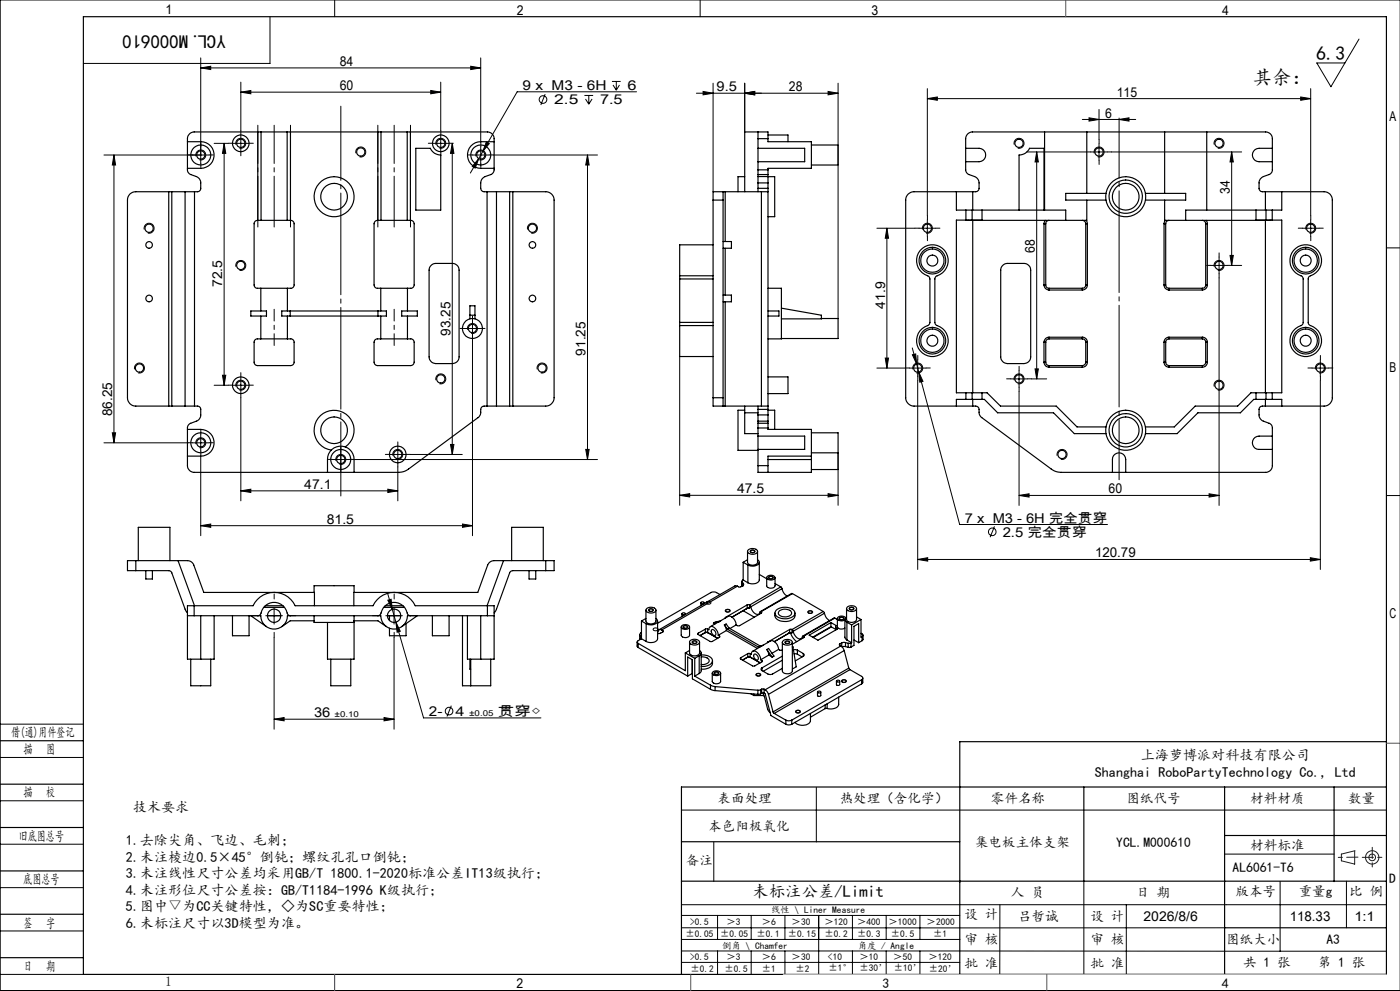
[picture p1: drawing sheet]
<svg xmlns="http://www.w3.org/2000/svg" width="420mm" height="297mm" viewBox="0 0 420 297" stroke-linecap="round" stroke-linejoin="round" font-family="sans-serif">
<g fill="none" stroke="#000" stroke-width=".3">
<path d="M100.4 0v5M210 0v5M420 0h-419.9v297h419.9M60.2 17.4v31.6M81 5v14h-56M141.2 19.9l3 .5-3 .4zM144.2 17.4v25.3M407.7 11.7l-8.4 14.3-4.3-7.1h8.5M60.2 20.4l3-.5v.9zM60.2 20.4h84M72.2 27.6l3-.5v1zM72.2 24.6v14.6"/>
<path d="M72.2 27.6h60M129.2 27.1l3 .5-3 .5zM132.2 24.6v14.6M163.5 28.2l-1.3 3.3M175.3 28.6h2.6M175.6 29.7l1 1.5M176.6 28.6v2.6M177.6 29.7l-1 1.5M183.6 24.4h2.6M183.9 25.5l1 1.5M184.9 24.4v2.6M185.8 25.5l-.9 1.5"/>
<path d="M191 27.5h-35.8l-10.3 17.9M208.9 27.9h42.5M210.9 27.4l3 .5-3 .5zM213.9 24.9v32.6M223.4 27.9l3-.5v1zM223.4 24.9v14.6M248.4 27.4l3 .5-3 .5zM251.4 24.9v70.6M278.2 29.6l3-.5v1zM278.2 26.6v38.1M278.2 29.6h115M324.7 35.8h16"/>
<path d="M326.7 35.3l3 .5-3 .5zM329.7 32.8v9M335.7 35.8l3-.5v1zM390.2 29.1l3 .5-3 .5zM393.2 26.6v38.1M34.2 46.5l.5 3h-1zM34.2 46.5v86.2M58.8 46.8a1.51 1.51 0 0 1 1.3-1.9 1.51 1.51 0 0 1 1.6 1.7 1.51 1.51 0 0 1-1.9 1.3M62.7 46.5h-31.5M64.2 43h4.3M67.2 43l.5 3h-1zM67.2 43v72.5"/>
<path d="M69.7 43h5M70.8 43.4a1.51 1.51 0 0 1 1.3-1.9 1.51 1.51 0 0 1 1.6 1.6 1.51 1.51 0 0 1-1.9 1.3M72.2 40.5v5M106.8 45.9a1.49 1.49 0 0 1 1.3-1.8 1.49 1.49 0 0 1 1.6 1.6 1.49 1.49 0 0 1-1.9 1.3M129.7 43h5M130.8 43.4a1.51 1.51 0 0 1 1.3-1.9 1.51 1.51 0 0 1 1.6 1.6 1.51 1.51 0 0 1-1.9 1.3M132.2 40.5v5M135.7 43l.5 3h-1.1zM135.7 43v93.2M141.7 46.5h5M142.8 46.8a1.51 1.51 0 0 1 1.3-1.9 1.51 1.51 0 0 1 1.6 1.7 1.51 1.51 0 0 1-1.9 1.3M143.6 47.6l-1 2.8-.9-.5z"/>
<path d="M143.6 47.6l-2.5 4.3M144.2 44v5M144.9 45.4l-1.3 2.2M145.9 42.5l.9 .5-1.9 2.4zM148 46.5h31.2M176.2 46.5v91.2M176.2 46.5l.5 3h-1zM304.3 43.4a1.5 1.5 0 0 1 1.3-1.9 1.5 1.5 0 0 1 1.6 1.6 1.5 1.5 0 0 1-1.9 1.3M308 45.5h18M311 45.5l.5 3h-1zM311 45.5v68.1M327.2 45.5h5"/>
<path d="M328.3 45.9a1.49 1.49 0 0 1 1.3-1.8 1.49 1.49 0 0 1 1.6 1.6 1.49 1.49 0 0 1-1.9 1.3M329.7 43.1v4.9M333.4 45.5h39.1M364.3 43.4a1.5 1.5 0 0 1 1.3-1.9 1.5 1.5 0 0 1 1.6 1.6 1.5 1.5 0 0 1-1.9 1.3M369.5 45.5l.5 3h-1zM369.5 45.5v34M43.3 68.8a1.5 1.5 0 0 1 1.3-1.9 1.5 1.5 0 0 1 1.6 1.6 1.5 1.5 0 0 1-1.9 1.3M70.8 79.9a1.51 1.51 0 0 1 1.3-1.9 1.51 1.51 0 0 1 1.6 1.7 1.51 1.51 0 0 1-1.9 1.3M158.3 68.8a1.5 1.5 0 0 1 1.3-1.9 1.5 1.5 0 0 1 1.6 1.6 1.5 1.5 0 0 1-1.9 1.3M263.1 68.4h11.4M266.1 68.4v41.9M266.1 68.4l.5 3h-1z"/>
<path d="M275.7 68.4h5M276.8 68.8a1.51 1.51 0 0 1 1.3-1.9 1.51 1.51 0 0 1 1.6 1.6 1.51 1.51 0 0 1-1.9 1.3M278.2 65.9v5M363.2 79.5h5M364.3 79.9a1.5 1.5 0 0 1 1.3-1.8 1.5 1.5 0 0 1 1.6 1.6 1.5 1.5 0 0 1-1.9 1.3M365.7 77v5.1M369 76.5h1l-.5 3zM369.5 79.5h3M390.7 68.4h5M391.8 68.8a1.5 1.5 0 0 1 1.3-1.9 1.5 1.5 0 0 1 1.6 1.6 1.5 1.5 0 0 1-1.9 1.3M393.2 65.9v5M415.9 74.3h4.1"/>
<path d="M139.2 98.5h5M140.3 98.8a1.5 1.5 0 0 1 1.3-1.8 1.5 1.5 0 0 1 1.6 1.6 1.5 1.5 0 0 1-1.8 1.3M141.7 96v5M365.7 83.3v68.2M40.4 110.7a1.5 1.5 0 0 1 1.3-1.9 1.5 1.5 0 0 1 1.6 1.6 1.5 1.5 0 0 1-1.8 1.4M64.2 115.5h4.3M66.7 112.5h1l-.5 3zM69.7 115.5h5M70.8 115.8a1.51 1.51 0 0 1 1.3-1.9 1.51 1.51 0 0 1 1.6 1.7 1.51 1.51 0 0 1-1.9 1.3M72.2 119.2v30.9M72.2 113v5M130.8 113.9a1.51 1.51 0 0 1 1.3-1.9 1.51 1.51 0 0 1 1.6 1.7 1.51 1.51 0 0 1-1.9 1.3"/>
<path d="M141.7 102.2v58.3M161.2 110.7a1.5 1.5 0 0 1 1.3-1.9 1.5 1.5 0 0 1 1.6 1.6 1.5 1.5 0 0 1-1.9 1.4M203.9 106.9v44.5M263.1 110.3h8.5M265.6 107.3h1l-.5 3zM272.8 110.3h5M273.7 104.3l1.3 4.8M273.7 106.3l1-.2 .3 3zM273.9 110.7a1.51 1.51 0 0 1 1.3-1.9 1.51 1.51 0 0 1 1.6 1.6 1.51 1.51 0 0 1-1.9 1.4M275 109.1l.6 2.4M275.3 114v56.7M275.3 107.8v5"/>
<path d="M275.6 111.5l1.3 2.8-1 .2zM275.6 111.5l12.3 45.7h44.3M303.2 113.6h5M304.3 113.9a1.5 1.5 0 0 1 1.3-1.8 1.5 1.5 0 0 1 1.6 1.6 1.5 1.5 0 0 1-1.9 1.3M305.7 117.3v34.2M305.7 111.1v5M309.5 113.6h4.5M310.5 110.6h1l-.5 3zM364.3 115.8a1.5 1.5 0 0 1 1.3-1.8 1.5 1.5 0 0 1 1.6 1.6 1.5 1.5 0 0 1-1.9 1.3M393.6 110.3h5M394.7 110.7a1.5 1.5 0 0 1 1.3-1.9 1.5 1.5 0 0 1 1.6 1.6 1.5 1.5 0 0 1-1.9 1.4M396.1 107.8v5"/>
<path d="M396.1 114v56.7M31.2 132.7h25.3M33.7 129.7h1l-.5 3zM57.7 132.7h5M58.8 133.1a1.51 1.51 0 0 1 1.3-1.9 1.51 1.51 0 0 1 1.6 1.6 1.51 1.51 0 0 1-1.9 1.4M60.2 130.2v5M60.2 136.5v24M99.7 137.7h5M100.8 138.1a1.5 1.5 0 0 1 1.3-1.9 1.5 1.5 0 0 1 1.6 1.7 1.5 1.5 0 0 1-1.9 1.3M102.2 135.2v5M106 137.7h73.2M116.8 136.2h5"/>
<path d="M117.9 136.6a1.5 1.5 0 0 1 1.3-1.9 1.5 1.5 0 0 1 1.6 1.6 1.5 1.5 0 0 1-1.8 1.4M119.3 139.9v10.2M119.3 133.7v5M123.1 136.2h15.6M135.1 133.2h1.1l-.5 3zM175.7 134.7h1l-.5 3zM251.4 135.7v15.7M317.1 136.6a1.51 1.51 0 0 1 1.3-1.9 1.51 1.51 0 0 1 1.7 1.6 1.51 1.51 0 0 1-1.9 1.4M60.2 157.5l3-.4v.9zM60.2 157.5h81.5M72.2 147.1l3-.5v1zM72.2 147.1h47.1"/>
<path d="M116.3 146.6l3 .5-3 .5zM138.7 157.1l3 .4-3 .5zM203.9 148.4l3-.4v.9zM203.9 148.4h47.5M248.4 148l3 .4-3 .5zM298.3 157.8l-1.3 3.2M305.7 148.5l3-.5v1zM305.7 148.5h60M362.7 148l3 .5-3 .5zM415.9 148.5h4.1M116.3 177.8l1.4 4.8M116.3 179.9l1-.3 .4 3z"/>
<path d="M225.1 165.1a.72 .72 0 0 1 .8-.3 .72 .72 0 0 1 .5 .7 .77 .77 0 0 1-.8 .2 .77 .77 0 0 1-.5-.6zM230.5 173a.78 .78 0 0 1 .9-.4 .78 .78 0 0 1 .6 .7 .81 .81 0 0 1-.9 .3 .81 .81 0 0 1-.6-.6zM275.3 167.7l3-.6v1.1zM275.3 167.7h120.8M393.1 167.1l3 .6-3 .5zM79.7 184.5h5M82.2 191v27.5M82.2 182v5M115.7 184.5h5M117.7 182.6l1.1 3.9M118.2 191v27.5M118.2 182v5"/>
<path d="M118.8 186.5l1.3 2.7-1 .3zM118.8 186.5l8.3 28.7h35.2M194.6 182.6a.72 .72 0 0 1 .9-.2 .72 .72 0 0 1 .4 .7 .77 .77 0 0 1-.8 .2 .77 .77 0 0 1-.5-.6zM196 188.4a.77 .77 0 0 1 .8-.2 .77 .77 0 0 1 .6 .6 .72 .72 0 0 1-.8 .3 .72 .72 0 0 1-.6-.7zM205 187.7a.77 .77 0 0 1 .8-.3 .77 .77 0 0 1 .5 .7 .72 .72 0 0 1-.8 .3 .72 .72 0 0 1-.5-.7zM207.7 192.2a.72 .72 0 0 1 .8-.2 .72 .72 0 0 1 .5 .7 .81 .81 0 0 1-1.4-.4zM211.9 180.4a.72 .72 0 0 1 .8-.2 .72 .72 0 0 1 .5 .7 .76 .76 0 0 1-.8 .2 .76 .76 0 0 1-.6-.6zM217.7 182.8a.72 .72 0 0 1 .8-.3 .72 .72 0 0 1 .5 .8 .77 .77 0 0 1-.8 .2 .77 .77 0 0 1-.6-.6zM235.5 192.3a.77 .77 0 0 1 .8-.3 .77 .77 0 0 1 .6 .6 .75 .75 0 0 1-.8 .4 .75 .75 0 0 1-.6-.7zM242.4 183.3a.79 .79 0 0 1 .8-.3 .79 .79 0 0 1 .6 .6 .79 .79 0 0 1-.8 .3 .79 .79 0 0 1-.6-.6zM251.9 185.1a.7 .7 0 0 1 .8-.2 .7 .7 0 0 1 .4 .7 .77 .77 0 0 1-.8 .2 .77 .77 0 0 1-.5-.6zM254.9 182.1a.7 .7 0 0 1 .8-.2 .7 .7 0 0 1 .4 .7 .74 .74 0 0 1-.8 .3 .74 .74 0 0 1-.5-.7z"/>
<path d="M0 217h25M82.2 215.5l3-.5v1zM82.2 215.5h36M115.2 215l3 .5-3 .5zM135.4 211.5l-1.3 3.2M214.3 201.5a.72 .72 0 0 1 .8-.2 .72 .72 0 0 1 .5 .7 .74 .74 0 0 1-.8 .2 .74 .74 0 0 1-.5-.7zM226.9 202a.7 .7 0 0 1 .8-.3 .7 .7 0 0 1 .4 .8 .79 .79 0 0 1-1.3-.4zM238.7 213.1a.72 .72 0 0 1 .8-.3 .72 .72 0 0 1 .5 .7 .76 .76 0 0 1-.8 .2 .76 .76 0 0 1-.5-.6zM252.6 203.8a.68 .68 0 0 1 .8-.2 .68 .68 0 0 1 .4 .8 .79 .79 0 0 1-1.3-.4zM0 227h25M0 240h25M244.9 236v16.3"/>
<path d="M0 253h25M204.4 242.8h211.5M214.1 252.4v11.8M367.4 256h32.8M0 266h25M0 279h25M204.4 271.1h211.5M204.4 278.1h163M204.4 274.4h83.5M215.3 274.4v7.1M225.4 274.4v7.1M235.5 274.4v7.1"/>
<path d="M245.6 274.4v17.6M255.7 274.4v7.1M265.9 274.4v7.1M276 274.4v7.1M300 271.1l-.1 21M325.2 264.1v27.9M337.9 271.1v20.9M384 264.2v20.9M403.9 264.1v14M0 292h25M204.4 285l211.5 .1M204.4 288.4h83.5"/>
<path d="M204.5 281.5h83.5M215.3 285v7M225.4 285v7M235.5 285v7M255.7 285v7M265.9 285v7M276 285v7M287.9 292h128"/>
<circle cx="162.9" cy="29.8" r="1.15"/>
<circle cx="297.7" cy="159.4" r="1.13"/>
<circle cx="134.7" cy="213.1" r="1.14"/>
</g>
<g fill="none" stroke="#191924" stroke-width=".3">
<path d="M402.4 256l4-1v4l-4-1z"/>
<circle cx="411.7" cy="257" r="1"/>
<circle cx="411.7" cy="257" r="2"/>
</g>
<path d="M87.1 37.5v30.5M123.1 37.5v30.5M77.4 68v-30.5M82.2 68v-30.5M113.4 68v-30.5M118.2 68v-30.5" fill="none" stroke="#000" stroke-width=".3" stroke-dasharray="30.5 1.3 1.3 1.3" stroke-dashoffset="15.2"/>
<path d="M82.2 103.5v-10.8M118.2 103.5v-10.8" fill="none" stroke="#000" stroke-width=".3" stroke-dasharray="30.5 1.3 1.3 1.3" stroke-dashoffset="27"/>
<path d="M102.2 31.8v116.8" fill="none" stroke="#000" stroke-width=".3" stroke-dasharray="30.5 1.3 1.3 1.3" stroke-dashoffset="8.3"/>
<g fill="none" stroke="#000" stroke-width=".3" stroke-dasharray="30.5 1.3 1.3 1.3">
<path d="M57.7 46.4h-1.2M60.2 43.9v-1.2M60.2 48.9v1.3M62.7 46.4h1.3M69.7 42.9h-1.2M72.2 40.4v-1.2M72.2 45.4v1.3M74.7 42.9h1.3M129.7 42.9h-1.2M132.2 40.4v-1.2M132.2 45.4v1.3M134.7 42.9h1.3"/>
<path d="M141.7 46.4h-1.2M144.2 43.9v-1.2M144.2 48.9v1.3M146.7 46.4h1.3M327.2 45.5h-1.2M329.7 43v-1.2M329.7 48v1.3M332.2 45.5h1.3M275.7 68.4h-1.2M278.2 65.9v-1.3M278.2 70.9v1.2M280.7 68.4h1.3"/>
<path d="M363.2 79.5h-1.2M365.7 77v-1.2M368.2 79.5h1.3M390.7 68.4h-1.2M393.2 65.9v-1.3M393.2 70.9v1.2M395.7 68.4h1.3M139.2 98.4h-1.2M141.7 95.9v-1.2M144.2 98.4h1.3M365.7 82v1.3M69.7 115.4h-1.2"/>
<path d="M72.2 112.9v-1.2M72.2 117.9v1.3M74.7 115.4h1.3M141.7 100.9v1.3M272.8 110.3h-1.2M275.3 107.8v-1.3M275.3 112.8v1.2M277.8 110.3h1.3M303.2 113.5h-1.2M305.7 111v-1.2M305.7 116v1.3M308.2 113.5h1.3"/>
<path d="M393.6 110.3h-1.2M396.1 107.8v-1.3M396.1 112.8v1.2M398.6 110.3h1.3M57.7 132.7h-1.2M60.2 130.2v-1.3M60.2 135.2v1.2M62.7 132.7h1.3M99.7 137.7h-1.2M102.2 135.2v-1.3M104.7 137.7h1.3M116.8 136.2h-1.2"/>
<path d="M119.3 133.7v-1.3M119.3 138.7v1.2M121.8 136.2h1.3M102.2 140.2v1.2M82.2 179.5v-1.5M118.2 179.5v-1.5M77.2 184.5h-1.5M82.2 189.5v1.5M87.2 184.5h1.5M113.2 184.5h-1.5M118.2 189.5v1.5M123.2 184.5h1.5"/>
</g>
<path d="M335.7 143.8v-108.4" fill="none" stroke="#000" stroke-width=".3" stroke-dasharray="30.5 1.3 1.3 1.3" stroke-dashoffset="12.5"/>
<g fill="none" stroke="#000" stroke-width=".35">
<path d="M25 5h390.9v287h-390.9zM77.3 39.5h-19.1a2.05 2.05 0 0 0-2 2.1v9.3a1.59 1.59 0 0 0 1 1.4l1.7 .6a2 2 0 0 1 1.3 1.9v1.6a1.02 1.02 0 0 1-1 1.1h-.9M77.3 39.5h1M77.3 39.5v26.5M78.3 39.5h7.8M78.3 39.5v26.5M86.1 39.5h1M86.1 39.5v26.5M87.1 39.5h26.2M87.1 39.5v26.5M113.3 39.5h1M113.3 39.5v26.5"/>
<path d="M114.3 39.5h7.9M114.3 39.5v26.5M122.2 39.5h.9M122.2 39.5v26.5M123.1 39.5h23.1a2.05 2.05 0 0 1 2 2.1v9.3a1.59 1.59 0 0 1-1 1.4l-1.6 .6a2.1 2.1 0 0 0-1.4 1.9v1.6a1.09 1.09 0 0 0 1 1.1h.9M123.1 39.5v26.5M227.4 39.5h3v2.1M227.4 39.5v2.1M227.4 39.5h-4v18M313.4 39.5h-21.7a2.05 2.05 0 0 0-2 2.1v9.3a1.59 1.59 0 0 0 1 1.4l1.7 .6a2.1 2.1 0 0 1 1.3 1.9v1.6a1.09 1.09 0 0 1-1 1.1h-18.5a2.47 2.47 0 0 0-2.5 2.5v59.2a2.53 2.53 0 0 0 2.5 2.5h18.5a1.02 1.02 0 0 1 1 1l.1 1.3 .6 1 21 15.6a4.9 4.9 0 0 0 2.9 1h61.4a1.99 1.99 0 0 0 2-2v-11.3a1.37 1.37 0 0 0-1-1.4l-1.7-.7a2 2 0 0 1-1.3-1.8v-1.7a.96 .96 0 0 1 1-1h18.5a2.47 2.47 0 0 0 2.5-2.5v-59.2a2.41 2.41 0 0 0-2.5-2.5h-18.5a1.02 1.02 0 0 1-1-1.1v-1.6a2 2 0 0 1 1.3-1.9l1.7-.6a1.45 1.45 0 0 0 1-1.4v-9.3a1.99 1.99 0 0 0-2-2.1h-17.7M313.4 39.5h12.6M313.4 39.5v23.5"/>
<path d="M326 39.5h23.4M326 39.5v18.5M349.4 39.5h12.6M349.4 39.5v18.5M362 39.5v23.5M50.6 57.5h.9M50.6 57.5h-9.9a2.41 2.41 0 0 0-2.5 2.5v59.2a2.47 2.47 0 0 0 2.5 2.5h9.9M50.6 57.5v64.2M51.5 57.5h4M51.5 57.5v64.2M55.5 57.5h2.8M55.5 57.5v64.2"/>
<path d="M56.2 42.5h4a4 4 0 0 1 4 4 4 4 0 0 1-4 3.9h-4M58.3 57.5v64.2M124.7 44.4h4.4a3.4 3.4 0 0 0 3.1 2.1v16.5h-7.5zM146.1 57.5h2.8M146.1 57.5v64.2M148.2 42.5h-4a4 4 0 0 0-4 4 4 4 0 0 0 4 3.9h4M148.9 57.5h4M148.9 57.5v64.2M152.9 57.5h.9M152.9 57.5v64.2M153.8 57.5h9.9a2.47 2.47 0 0 1 2.5 2.5v59.2a2.53 2.53 0 0 1-2.5 2.5h-9.9M153.8 57.5v64.2"/>
<path d="M213.9 60h3M213.9 60v59.2M216.9 57.5v2.5M216.9 57.5h-3v2.5M216.9 57.5h.7M216.9 60v59.2M217.6 57.5h10.8M217.6 57.5v14.9M223.4 52.9h-2v4.6M227.4 50.9v1.4M227.4 52.9v1.9M227.4 56.4v1.1"/>
<path d="M227.4 44.4v4.1M227.4 52.9h5v12h-2M227.4 44.4h14v4.1h-14M227.4 50.9h3M227.4 41.6v2.8M227.4 48.5v2.4M227.4 52.3v.6M227.4 54.8v1.6M227.4 41.6h3M227.4 52.3h3M227.4 54.8h3M227.4 56.4h3"/>
<path d="M228.4 57.5h2M228.4 57.5v64.2M230.4 50.9v1.4M230.4 52.3v2.5M230.4 56.4v1.1M230.4 40.5h6v2M230.4 41.6v.9h13v7.9h-13v.5M230.4 54.8v1.6M230.4 57.5v64.2M243.4 43.5h8v6h-8M286.9 57.5v5.5h2.9M289.7 44.4h4a2.01 2.01 0 0 1 2 2.1 2.01 2.01 0 0 1-2 2h-4"/>
<path d="M291.8 57.5v5.5M326 60v6h-6.3M331.8 58h-12.1v2h12.1M343.6 58h12.1v2h-12.1M349.4 60v6h6.3M379.6 57.5v5.5M381.7 44.4h-4a2.01 2.01 0 0 0-2 2.1 2.01 2.01 0 0 0 2 2h4M384.5 57.5v5.5h-2.8M77.3 66a1 1 0 0 0-1.1 1.1v18.3a.96 .96 0 0 0 1 1h1M77.3 66h1M78.3 66h7.8M86.1 66h1"/>
<path d="M87.1 66a1.04 1.04 0 0 1 1.1 1.1v18.3a.96 .96 0 0 1-1 1h-1M113.3 66h1M113.3 66a1.04 1.04 0 0 0-1.1 1.1v18.3a1.02 1.02 0 0 0 1 1h1M114.3 66h7.9M122.2 66h.9M123.1 66a1.04 1.04 0 0 1 1.1 1.1v18.3a1.02 1.02 0 0 1-1 1h-1M129.3 79.5l1.1-.5 5.3-.1a1.99 1.99 0 0 1 2 2.1v26a1.99 1.99 0 0 1-2 2h-5a2.05 2.05 0 0 1-2-2v-26l.2-.8zM213.9 73.4h-10v9.3M216.9 72.4h2.5v2h-2.5M217.6 74.4v14M276 75.1a4.8 4.8 0 0 1 7.8 .6 4.8 4.8 0 0 1-3.1 7.2l-.2 .5v13.4l.2 .5a4.8 4.8 0 0 1 2.3 8.2 4.8 4.8 0 0 1-8-2.9 5.2 5.2 0 0 1 3.7-5.3l.3-.7v-13l-.3-.7a5 5 0 0 1-2.7-7.8zM289.8 63h1.8"/>
<path d="M289.8 66h-2.9v51.7h2.9M289.8 63v3M290.4 66h29.3M290.4 66h.1M291.6 63v3h-1.8M291.6 63h28.1v3M291.8 66v51.7M294.6 63v3M300.8 79.5l1-.5 5.4-.1a2.05 2.05 0 0 1 2 2.1v26a2.05 2.05 0 0 1-2 2h-5a2.05 2.05 0 0 1-2-2v-26l.2-.8zM305.7 63v-16.5a3.4 3.4 0 0 0 3.2-2.1h4.3v18.6M313.2 67.1h.5M313.2 67.1v18.3"/>
<path d="M313.6 66l-.4 1.1M313.7 67.1v18.3M314.7 66a1.02 1.02 0 0 0-1 1.1M324.7 66a1.09 1.09 0 0 1 1 1.1M325.7 67.1h.5M325.7 67.1v18.3M325.8 66l.4 1.1M326.2 67.1v18.3M349.2 67.1h.5M349.2 67.1v18.3M349.6 66l-.4 1.1M349.7 67.1v18.3"/>
<path d="M350.7 66a1.02 1.02 0 0 0-1 1.1M355.7 66h25.4M360.7 66a1.02 1.02 0 0 1 1 1.1M361.7 67.1h.5M361.7 67.1v18.3M361.8 66l.4 1.1M362.2 67.1v18.3M376.8 63v3M379.6 66v51.7M379.8 63v3h1.9M379.8 63h1.9M379.8 63h-24.1v3"/>
<path d="M381.1 66h.1M381.7 66h2.8v51.7h-2.8M381.7 63v3M388.1 75.1a4.8 4.8 0 0 1 7.7 .6 4.8 4.8 0 0 1-3.1 7.2l-.2 .5v13.4l.2 .5a4.8 4.8 0 0 1 2.6 7.9 4.8 4.8 0 0 1-8.1-1.7 5 5 0 0 1 3.5-6.2l.2-.5v-13.4l-.2-.5a5 5 0 0 1-2.6-7.8zM75.2 93.2h4.7v1.5h-4.7zM78.2 86.4h8M78.2 86.4v6.8M78.2 94.7v6.9M84.5 93.2h31.4v1.5h-31.4zM86.2 86.4v6.8M86.2 94.7v6.9M87.1 93.2v1.5"/>
<path d="M113.4 93.2v1.5M114.2 86.4h8M114.2 86.4v6.8M114.2 94.7v6.9M120.5 93.2h4.7v1.5h-4.7zM122.2 86.4v6.8M122.2 94.7v6.9M141 94.5h1.5M141 95.6v-4h1.5v4M203.9 97.6v9.3h10M203.9 82.7v.9M203.9 96.6v1"/>
<path d="M203.9 97.6h10M203.9 82.7h10M203.9 83.6h10M203.9 96.6h10M203.9 83.6v13M216.9 88.4h2.5v2h-2.5M217.6 90.4v31.3M230.4 86.4h4v15.2h-4M230.4 93.2h3.3v1.5h-3.3M234.4 92.4l12 2.1v1.1h-12M246.4 95.5h5v6h-17M313.2 85.4a1.57 1.57 0 0 0 1.5 1.5"/>
<path d="M313.2 85.4h.5M313.7 85.4a.96 .96 0 0 0 1 1M314.7 86.4h10M314.7 86.9h10M314.7 86.4v.5M324.7 86.4v.5M325.7 85.4a1.02 1.02 0 0 1-1 1M325.7 85.4h.5M326.2 85.4a1.51 1.51 0 0 1-1.5 1.5M349.2 85.4a1.51 1.51 0 0 0 1.5 1.5M349.2 85.4h.5M349.7 85.4a.96 .96 0 0 0 1 1"/>
<path d="M350.7 86.4h10M350.7 86.9h10M350.7 86.4v.5M360.7 86.4v.5M361.7 85.4a.96 .96 0 0 1-1 1M361.7 85.4h.5M362.2 85.4a1.51 1.51 0 0 1-1.5 1.5M78.2 101.6h8M78.2 101.6h-1a.96 .96 0 0 0-1 .9v6a1.02 1.02 0 0 0 1 1.1h10a1.02 1.02 0 0 0 1-1.1v-6a.96 .96 0 0 0-1-.9h-1M114.2 101.6h8M114.2 101.6h-1a1.02 1.02 0 0 0-1 .9v6a1.09 1.09 0 0 0 1 1.1h10a1.09 1.09 0 0 0 1-1.1v-6a1.02 1.02 0 0 0-1-.9h-1M213.9 119.2v2.5h3"/>
<path d="M213.9 119.2h3M216.9 119.2v2.5M230.4 113h6v5h-6M289.8 117.7h1.8M289.8 119.7h1.8M289.8 119.7h-2.9v2M289.8 117.7v2M291.6 117.7h4.5l4 4h16.8l6.2 6.2h8.7M291.6 119.7h3.7l4 4h16.8l6.2 6.3h9.5M291.6 117.7v2M291.8 119.7v2M294.6 117.7v2"/>
<path d="M313.2 108.5a1.57 1.57 0 0 0 1.5 1.6M313.2 102.5v6M313.2 108.5h.5M313.2 102.5h.5M313.7 108.5a1.02 1.02 0 0 0 1 1.1M313.7 102.5v6M314.7 101.1a1.51 1.51 0 0 0-1.5 1.4M314.7 101.6a.96 .96 0 0 0-1 .9M314.7 109.6h10M314.7 101.6h10M314.7 101.1h10M314.7 110.1h10"/>
<path d="M314.7 101.1v.5M314.7 109.6v.5M324.7 101.1a1.45 1.45 0 0 1 1.5 1.4M324.7 101.6a1.02 1.02 0 0 1 1 .9M324.7 101.1v.5M324.7 109.6v.5M325.7 108.5a1.09 1.09 0 0 1-1 1.1M325.7 108.5h.5M325.7 102.5h.5M325.7 102.5v6M326.2 108.5a1.51 1.51 0 0 1-1.5 1.6M326.2 102.5v6"/>
<path d="M349.2 108.5a1.51 1.51 0 0 0 1.5 1.6M349.2 102.5v6M349.2 108.5h.5M349.2 102.5h.5M349.7 108.5a1.02 1.02 0 0 0 1 1.1M349.7 102.5v6M350.7 101.1a1.45 1.45 0 0 0-1.5 1.4M350.7 101.6a.96 .96 0 0 0-1 .9M350.7 109.6h10M350.7 101.6h10M350.7 101.1h10M350.7 110.1h10"/>
<path d="M350.7 101.1v.5M350.7 109.6v.5M360.7 101.1a1.45 1.45 0 0 1 1.5 1.4M360.7 101.6a.96 .96 0 0 1 1 .9M360.7 101.1v.5M360.7 109.6v.5M361.7 108.5a1.02 1.02 0 0 1-1 1.1M361.7 108.5h.5M361.7 102.5h.5M361.7 102.5v6M362.2 108.5a1.51 1.51 0 0 1-1.5 1.6M362.2 102.5v6"/>
<path d="M376.8 117.7v2M379.6 119.7v2M379.8 117.7h1.9M379.8 119.7h1.9M379.8 117.7h-4.5l-4 4h-12.7l-6.3 6.2h-8.7M379.8 119.7h-3.7l-4 4h-12.7l-6.3 6.3h-9.5M379.8 117.7v2M381.7 119.7h2.8v2M381.7 117.7v2M50.6 121.7h.9M51.5 121.7h4M55.5 121.7h2.8"/>
<path d="M56.2 128.7h4a4 4 0 0 1 4 4 4 4 0 0 1-4 4h-4M58.3 121.7h.9a.96 .96 0 0 1 1 1v1.7a2 2 0 0 1-1.3 1.8l-1.7 .7a1.49 1.49 0 0 0-1 1.4v11.3a2.05 2.05 0 0 0 2 2h61.4a4.9 4.9 0 0 0 3-1l21-15.6 .6-1v-1.3a1.02 1.02 0 0 1 1-1h.9M103.6 133.9a6 6 0 0 0 .5-9.5 6 6 0 0 0-9.3 2.1 6 6 0 0 0 4.6 8.4M146.1 121.7h2.8M148.9 121.7h4M152.9 121.7h.9M216.9 121.7h.7M217.6 121.7h10.8M223.4 122.9h-2v12.1h6M223.4 121.7v8.3h4M223.4 123.7h4M227.4 126.9v1.4"/>
<path d="M227.4 124.4v1.8M227.4 121.7v1M227.4 130.7v4M227.4 122.7v1.7M227.4 126.2v.7M227.4 128.3v2.4M227.4 134.7v4.9M227.4 130.7h14v4h-14M227.4 128.3h3M227.4 139.6h3M227.4 126.9h3M227.4 126.2h3"/>
<path d="M227.4 124.4h3M227.4 122.7h3M228.4 121.7h2M230.4 139.6v2M230.4 126.9v1.4M230.4 124.4v1.8M230.4 121.7v1M230.4 122.9h2v5.8M230.4 128.3v.4h13v8M230.4 122.7v1.7M230.4 126.2v.7M230.4 137.7h13"/>
<path d="M243.4 137.7v3.9h-16v-2M243.4 129.7h8v6M243.4 136.7v1M243.4 136.7h-13v2.9M243.4 135.7h8M251.4 135.7v5h-8M381.7 130.7h-4a1.99 1.99 0 0 0-2 2 1.99 1.99 0 0 0 2 2h4M98.2 141.6v-3.9a4 4 0 0 1 4-4 4 4 0 0 1 4 4v3.9M333.7 141.6v-3.9a1.99 1.99 0 0 1 2-2 1.99 1.99 0 0 1 2 2v3.9M40.7 171h9.9l.6 .2 .3 .4 4 11 .7 1.1M40.7 168h-2.5v3h2.5M40.7 168h15.6a2 2 0 0 1 1.8 1.4l3 8.1h33.2v4"/>
<path d="M40.7 168v3M41.5 168v-10h9.5v10M43.7 171v2.5h2v-2.5M53.4 168l4.9 13.5M94.2 177.5v-2h12v2M151.1 168l-5 13.5M153.5 168v-10h9.5v10M158.7 171v2.5h2v-2.5M163.7 171h-9.9l-.7 .3-4.2 11.3-.7 1.1M163.7 168h2.5v3h-2.5M163.7 168h-15.5a2.1 2.1 0 0 0-1.9 1.4l-3 8.1h-37.1v4M163.7 168v3"/>
<path d="M216 178.2l-1.4-.8-1.2 .1-16.1 9.3M221.2 175.7l-.7-.1-22.8 13.1M221.2 175.7l-22.7 13.1M222.6 174.2v1.4M222.6 175.6h.1M222.6 174.4l.4 .5M222.6 174.4v1.2M223 173.8l-.4 .2v.4M223 173.8l1.4 .9M223 168.5l1.4 .8M223 168.5v5.3M223 174.9l.1 .4-.9 .6-.4 .1-.6-.3"/>
<path d="M223 174.9v.5M224.3 165.2v3.3a1.71 1.71 0 0 0 3 0v-3.3M224.3 167.7l-1.3 .8M224.4 169.3v5.4M224.6 164.7a1.74 1.74 0 0 1 2.7 .7 1.86 1.86 0 0 1-3-.1zM225.3 165l.5-.1 .5 .2a.59 .59 0 0 1-.5 .5 .59 .59 0 0 1-.6-.5zM227.3 167.7a.96 .96 0 0 1 .4 1.2 .96 .96 0 0 1-1 .6l-1.6 .1-.7-.3M227.8 168.5v5.3a2.33 2.33 0 0 1-3.4 .9M227.8 172.2l2.2 1.3M230 173.1v2.5a1.46 1.46 0 0 0 2.5 0v-2.5M230 172.9a1.45 1.45 0 0 1 2.5 .3 1.48 1.48 0 0 1-2.5-.1zM230.7 173a.66 .66 0 0 1 .7-.3 .66 .66 0 0 1 .4 .5 .63 .63 0 0 1-.6 .3 .63 .63 0 0 1-.5-.5z"/>
<path d="M232.5 174.9l1.7 1M234.2 175.9l.4 .5M234.2 175.9l-9.3 5.4M234.6 176.4a3 3 0 0 0 1.6 2.2M234.6 176.4l-9.4 5.5M237.7 177.9h-.2l-9.4 5.4M237.7 177.9l-9.3 5.4M237.7 177.9l9.3 5.4M56.2 184.5h2M57.2 197.6v7.9h6v-7.9M58.2 181.5h17.7a7 7 0 0 1 6.3-4 7 7 0 0 1 6.3 4h23.4a7 7 0 0 1 6.3-4 7 7 0 0 1 6.4 4h21.6M58.2 181.5h-2v16.1h4"/>
<path d="M58.2 184.5h20a4 4 0 0 0 4 4 4 4 0 0 0 4-4h28a4 4 0 0 0 4 4 4 4 0 0 0 4-4h24M58.2 181.5v3M60.2 184.5v13.1M64.2 184.5v13.1h-4M69.7 184.5v6h5v-6M75.2 184.5l4.7 3.3M77.3 184.5a.97 .97 0 0 0 1-.8 4.1 4.1 0 0 1 4.2-3.1 4.1 4.1 0 0 1 3.9 3.6l.7 .3M79.1 182h6.2M79.6 181.5h5.3M80.2 184.5h4M94.2 184.5v2h12M94.2 186.1h-7.1l-2.6 1.7"/>
<path d="M99.2 197.6v7.9h6v-7.9M106.2 184.5v13.1h-8v-11.1M106.2 186.1h7.2l2.5 1.7M113.3 184.5a.97 .97 0 0 0 1-.8 4.1 4.1 0 0 1 4.2-3.1 4.1 4.1 0 0 1 3.9 3.6l.7 .3M115.1 182h6.3M115.6 181.5h5.3M116.2 184.5h4M116.8 184.5v1.5M121.8 186.9v3.6h-5v-2.2M125.2 184.5l-4.7 3.3M129.7 184.5v6h5v-6M138.7 184.5v21h2.5"/>
<path d="M140.2 184.5v13.1h4M141 197.6v3h.2M141.2 197.6v7.9M144.2 184.5v13.1M146.2 181.5h2v16.1h-4M146.2 184.5h2M146.2 181.5v3M147.2 197.6v7.9h-6M191.1 192.4v1.2l.4 .5M191.5 192.8l14.1 8.2v-5.3M191.5 192.8v1.3M191.5 194.1l14.8 8.5"/>
<path d="M191.9 190.2l.1 1.5M192.3 190.7l.1 .1M192.3 190.7v.8M192.4 191.4l-.9 .6a.42 .42 0 0 0-.4 .4 .42 .42 0 0 0 .4 .4M192.4 189.6a.6 .6 0 0 0-.5 .5 .6 .6 0 0 0 .4 .6M192.4 191.4l1.5 .9M192.4 186.1l1.5 .8M192.4 186.1v5.3M193.8 182.8v3.3a1.71 1.71 0 0 0 3 0v-3.3M193.8 185.3l-1.4 .8M193.9 186.9v5.4M193.9 182.5a1.91 1.91 0 0 1 2.9 .3 1.71 1.71 0 0 1-3 .1z"/>
<path d="M194.7 182.7a.65 .65 0 0 1 .7-.2 .65 .65 0 0 1 .5 .5 .65 .65 0 0 1-.7 .2 .65 .65 0 0 1-.5-.5zM196.8 185.3a.97 .97 0 0 1 .4 1.2 .97 .97 0 0 1-1 .6l-1.6 .1-.7-.3M197.3 186.1v5.3a2.33 2.33 0 0 1-3.4 .9M197.3 188.5v.2M198.5 188.8a.64 .64 0 0 0-1 .2l-.2 .6M198.5 188.8l.3 .2M198.8 189.4l-.7 .4-.8 .1M198.8 189v.4M204.4 187.9v2.5a1.43 1.43 0 0 0 2.5 0v-2.5M204.6 187.5a1.61 1.61 0 0 1 2.3 .4 1.41 1.41 0 0 1-2.5 0zM204.6 183.9v.9M204.6 183.8a.45 .45 0 0 1 .6-.2 .45 .45 0 0 1 .3 .5h-.7z"/>
<path d="M205 187.8a.64 .64 0 0 1 .7-.3 .64 .64 0 0 1 .5 .6 .66 .66 0 0 1-.7 .2 .66 .66 0 0 1-.5-.5zM205.6 183.9v.3M205.6 195.7l2.8 1.6M206.9 192.4v3.3a1.75 1.75 0 0 0 3 0v-3.3M206.9 194.9l-1.3 .8M207 192.1a1.95 1.95 0 0 1 2.9 .3 1.64 1.64 0 0 1-1.6 .9 1.64 1.64 0 0 1-1.4-1zM207.6 197.7v4.2M207.8 192.3a.66 .66 0 0 1 .7-.2 .66 .66 0 0 1 .5 .5 .63 .63 0 0 1-.7 .3 .63 .63 0 0 1-.5-.6zM208.4 197.3v5.3M209.5 189.8v.4M209.5 190.2l3.7 2.1h.4l2.2-1.3M209.8 196.5l-1.4 .8"/>
<path d="M209.8 196.5v5.4M209.9 194.9a.85 .85 0 0 1 .5 .9 .85 .85 0 0 1-.6 .7M210.3 180.7v.8M210.4 195.7v5.3l-.6 .9M210.4 196.3a2.82 2.82 0 0 1 3.3 1.8 3 3 0 0 1-3.3 1.6M210.4 196.9a1.68 1.68 0 0 1 2.3 1.4 2.47 2.47 0 0 1-2.3 .8M210.4 180.4l.8 .1a.41 .41 0 0 1-.5 .4 .41 .41 0 0 1-.3-.5zM211.3 180.7v.2M211.4 189.6h1.1M211.6 188.6h.7M211.6 189.6h.7M211.6 188.6l-2.1 1.2"/>
<path d="M211.6 188.6v1M211.6 189.6l-1.6 .9 1.4-.9M211.6 189.6h-.2M212.3 188.6l.4 .1a.96 .96 0 0 1 .7-1 .96 .96 0 0 1 1.1 .6l.7 1 .3 1.1M212.3 180.3l-.4 .2M212.3 189.6l3 1.7-2.8-1.7M212.3 188.6v1M212.3 189.6h.2M213.5 188.8a1.01 1.01 0 0 1 1.1 .5 1.01 1.01 0 0 1-.2 1.2 1.28 1.28 0 0 1-.9-1.7zM213.7 198a2.22 2.22 0 0 1-2.5 2.6h-.8M214 186.8l.5 .2M215.5 190.4l.3 .2"/>
<path d="M215.7 186.4l-2.6 1.4M215.7 186.4l.5-.3-2.2 .7M215.7 186.4l-1.7 .4M215.8 190.6v.4M216.1 186.1l2.3-1.4a2.34 2.34 0 0 1 2.4 2.6M217.3 187.3l.6 1.7M217.3 187.3l.9 1.3M217.3 187.3l.5-.3 .9 1.2M217.7 185l-.2 .3M217.7 185v.2M217.7 182.9a.66 .66 0 0 1 .7-.3 .66 .66 0 0 1 .5 .6 .64 .64 0 0 1-.7 .2 .64 .64 0 0 1-.5-.5zM217.9 189l-2.4 1.4"/>
<path d="M217.9 189l9.3 5.3M218.2 188.6l9.3 5.3M218.7 188.2l-.5 .4M218.7 188.2l9.3 5.4M220.8 187.3l-1.8 1.1M222.2 197.1l-.2 .2 .2 .2M222.2 197.5l3.7 2.1h.5l2.2-1.3M222.2 197.1v.4M222.9 183l3.4 2M224.2 181.3h.7M224.2 197h1M224.2 182.3l-.2 .1 .9-.1"/>
<path d="M224.2 182.3h.7M224.2 181.3l-6.5 3.7M224.2 182.3l-4.6 2.7M224.2 181.3v1M224.3 195.9h.7M224.3 196.9h.7M224.3 195.9l-2.1 1.2M224.3 195.9v1M224.3 196.9l-1.6 .9 1.5-.8M224.3 196.9l-.1 .1M224.9 181.3h.1M224.9 181.3v1"/>
<path d="M224.9 181.3l.3 .6M225 195.9l.4 .2a.96 .96 0 0 1 .7-1 .96 .96 0 0 1 1.1 .5l.7 1 .3 1.1M225 196.9l3 1.7-2.8-1.6M225 195.9v1M225 196.9l.2 .1M225.2 181.9a2.3 2.3 0 0 0 2.4 2.2l.5-.8h.3M226.2 196.1a1.04 1.04 0 0 1 1.1 .5 1.04 1.04 0 0 1-.1 1.2 1.28 1.28 0 0 1-1-1.7zM228 193.6l1-.2-.6 .3M228 193.6l-.5 .3M228.2 197.7l.4 .2M228.4 183.3h.1M228.4 183.8l-6.6 3.7-1-.2"/>
<path d="M228.4 183.3v.5M228.4 193.7l-2.6 1.5M228.4 193.7l-.9 .2M228.6 197.9v.4M228.8 193.4l2.3-1.3a2.34 2.34 0 0 1 2.5 2.5M230 194.7l.6 1.6M230 194.7l.6-.4 1.6 2.3-.5 .4M230 194.7l1.7 2.3M230.4 192.4l-.2 .2M230.4 192.4v.1M230.6 196.3l-2.4 1.4M230.6 196.3l1.1 .7"/>
<path d="M232.5 183.7a2.16 2.16 0 0 0 2.4 2.5 2.94 2.94 0 0 0 3.6-1.7v-.8M232.8 182.9a4 4 0 0 1 5.6 .4 1.55 1.55 0 0 1-1.5 1.9 3.7 3.7 0 0 1-4.3-1.2l-.1-.5zM233.6 194.6l.5 .3 .6-.1M233.6 194.6l-2 1.2M233.9 183a2.69 2.69 0 0 1 3.6 .5 1.88 1.88 0 0 1-2.7 1.3 1.04 1.04 0 0 1-1.2-.6 1.04 1.04 0 0 1 .3-1.2zM234.7 192.5v8.6a1.75 1.75 0 0 0 3 0v-8.6M234.7 196.6l-6.1 3.6M234.7 197.9l-5.7 3.3M235 192a1.85 1.85 0 0 1 2.7 .4 1.71 1.71 0 0 1-3 .1zM235.6 192.4a.64 .64 0 0 1 .7-.3 .64 .64 0 0 1 .5 .5 .66 .66 0 0 1-.7 .3 .66 .66 0 0 1-.5-.5zM236.9 188.7h.7M236.9 189.6h.7"/>
<path d="M236.9 189.6l-4.6 2.7 4.4-2.5M236.9 188.7l-6.5 3.7M236.9 188.7v.9M236.9 189.6l-.2 .2M237.1 189.6l.6 1.3 1.3 1.4M237.1 189.6l-.5 .2M237.2 189.6h.4M237.2 189.6l-.5 .2M237.6 188.7h.1M237.6 188.7v.9M237.6 188.7l.3 .5M237.7 193.8l.2 .1"/>
<path d="M237.9 193.9l1 5.9-1.2 .7M237.9 193.9l-.2 .1M237.9 189.2a2.35 2.35 0 0 0 2.4 2.2l.5-.8 .3 .1M238 194.8h1.2M238.2 195.9l1 .2M239.2 194.8l1.8 1.1M239.2 194.8v1.3M239.2 196.1l1.4 .8M241 195.9a.43 .43 0 0 1 .3 .4 .43 .43 0 0 1-.3 .4M241 196.7l-2.4 1.4M241 195.9v.8M241.1 190.7h.1"/>
<path d="M241.1 190.7v.4M241.1 191.1l-3.4 2M242.5 183.3a.63 .63 0 0 1 .7-.2 .63 .63 0 0 1 .4 .5 .63 .63 0 0 1-.6 .2 .63 .63 0 0 1-.5-.5zM242.7 190.4l6.6-3.8 1.5 .9a.74 .74 0 0 0 .4 1l-5.8 3.4zM247 183.3l.3 .5M247 183.3l-9.4 5.4M247.3 183.8a2.95 2.95 0 0 0 1.6 2.2M247.3 183.8l-9.4 5.4M249.3 186.6v1.2M249.3 187.8l-5.5 3.2M249.3 187.8l1.4 .8M249.4 187.9l-5.5 3.2"/>
<path d="M250.4 185.2l-9.6 5.4M250.4 185.2l-9.3 5.5M250.4 185.2l.8 .5M250.7 187.8v1M251.2 185.3v2.5a1.53 1.53 0 0 0 2.3 .4M251.9 185.2a.66 .66 0 0 1 .7-.2 .66 .66 0 0 1 .4 .5 .64 .64 0 0 1-.6 .2 .64 .64 0 0 1-.5-.5zM251.9 193v.4M251.9 193.4l.3 .2M252.2 193.6l.7 .6 .4 .8M252.2 193.6l-22.6 13.1M252.5 192.7l-.6 .3M252.5 192.7v1.1"/>
<path d="M253.3 195l-22.8 13.1M253.3 195l1.3 5.2M253.5 185.7v5.3l.6 .8M253.6 192.6l-1.1 .1M253.6 193.8h-1M253.6 192.6l.9 .2M253.6 192.6v1.2M253.6 193.8l.9 .2M253.7 185.2a1.39 1.39 0 0 0-2.5 .3 1.72 1.72 0 0 0 2.3 .3M254 182.4v3.3a1.71 1.71 0 0 0 3 0v-3.3M254 184.9a.85 .85 0 0 0-.5 .8 .85 .85 0 0 0 .6 .8M254.1 191.8l1.4 .8"/>
<path d="M254.1 186.5l1.4 .8M254.1 186.5v5.3M254.1 182a1.91 1.91 0 0 1 2.9 .3 1.71 1.71 0 0 1-3 .2zM254.5 192.8v1.2M255 182.1l.5-.1 .5 .3a.59 .59 0 0 1-.5 .5 .59 .59 0 0 1-.6-.5zM255.3 192.7l-.8 .1M255.3 193.9l-.8 .1M255.3 192.7v1.2M255.5 192.6l-.2 .1M255.5 187.3v5.3M256.2 191.8l1.4 .8M257 184.9l1.3 .8"/>
<path d="M257.6 192.6v-5.7l-1.4 .8v5.7l-.9 .5M258.3 189.8l.3 .2a.43 .43 0 0 1 .3 .4 .43 .43 0 0 1-.3 .4M258.3 185.7v5.3l.3-.2M258.3 185.7l-2.8 1.6M258.6 190.8v1.2M258.6 192l-1 .6M258.9 190.4v1.3l-.3 .3M206.3 202.6v-5.7l1.4 .8v5.7l5.4 3.2M207.6 201.9l-1.3 .7M207.7 201.8l-.1 .1M208.4 202.6l4.7 2.7M209.8 201.9l-1.4 .7"/>
<path d="M213.1 205.3l1.4 .5M213.1 206.6l1.4 .4M213.1 205.3v1.3M213.7 201.8v2.4a1.46 1.46 0 0 0 2.5 0v-2.4M213.9 201.4a1.41 1.41 0 0 1 2.3 .5 1.51 1.51 0 0 1-2.5-.1zM214.3 201.6a.66 .66 0 0 1 .7-.2 .66 .66 0 0 1 .5 .5 .64 .64 0 0 1-.7 .3 .64 .64 0 0 1-.5-.6zM214.5 205.8l12.9 1.1M214.5 205.8v1.2M214.5 207l12.9 1.1M225.2 207.9l1 .6M226.2 208v.5M226.2 208.5h2.8"/>
<path d="M227 202l.5-.1 .6 .2a.57 .57 0 0 1-.6 .5 .57 .57 0 0 1-.6-.5zM227.4 206.9v1.2M228.2 206.7l-.8 .2M228.2 207.9l-.8 .2M228.2 206.7v1.2M228.5 206.5h.7M228.5 207.7h.7M228.5 206.5l-.3 .2M228.5 206.5v1.2M228.5 207.7l-.3 .2M228.6 200.2a.43 .43 0 0 0-.3 .4 .43 .43 0 0 0 .3 .4M228.6 200.2v.8"/>
<path d="M229 208.5l.3 .1 1.1 4.2 .6 .7M229 207.7v.8M229.2 206.5l.4 .2M229.2 207.7l.4 .3 1.7 6.5 4.5 2.6M229.2 206.5v1.2M229.6 206.7l.6 .6 .3 .8M230.5 208.1l1.4 5.3M231.9 213.4l.4 .4M232.3 213.8l3.5 2M234.7 200.3l-2.9 1.7-.7 .2-.6-.1-1.9-1.1M235.8 215.8l.8 .2 .9-.2M235.8 217.1l.8 .2 .9-.2"/>
<path d="M235.8 215.8v1.3M237.5 215.8v1.3M239 213l.4-.1 .6 .2a.57 .57 0 0 1-.6 .5 .57 .57 0 0 1-.6-.5zM243.1 213.8v2.2a2.78 2.78 0 0 1-4.2 .9l-.4-.4M245.3 207.4v1a.57 .57 0 0 0 .9 0v-1M245.4 207.2h.7a.37 .37 0 0 1-.4 .5 .37 .37 0 0 1-.3-.5zM247.5 212.4l-4.4 2.5M247.5 211.2v1.2M248.1 212.3l-.6 .1M248.1 210.9v1.4M250.9 204.1v1a.57 .57 0 0 0 1 0v-1M251 204a.44 .44 0 0 1 .5-.2 .44 .44 0 0 1 .3 .5l-.6 .1z"/>
<path d="M251.6 208.9v2.2a2.49 2.49 0 0 1-3.5 1.2M252.6 204a.63 .63 0 0 1 .7-.3 .63 .63 0 0 1 .5 .6 .61 .61 0 0 1-.7 .2 .61 .61 0 0 1-.5-.5zM254.6 200.2l.4 .5M254.6 200.2l-22.7 13.2M255 200.7l3.5 2a.55 .55 0 0 1 .3 .5 .55 .55 0 0 1-.3 .5M255 200.7l-22.7 13.1M258.5 203.7l-21 12.1M258.5 205l-21 12.1M258.5 203.7v1.3M258.8 203.2v1.4l-.3 .4M0 222h25M0 235h25"/>
<path d="M325.2 235.9v28.2M367.4 235.9v56.1M400.2 235.9v28.3M415.9 235.9h-211.5v56.1M415.9 222.3h-128v69.7M0 248h25M204.4 252.3h83.5M367.4 250.4h48.5M0 261h25M0 274h25M204.4 264.1h211.5M367.4 278.1h48.5"/>
<path d="M0 287h25"/>
<circle cx="60.2" cy="46.5" r="3"/>
<circle cx="60.2" cy="46.4" r="1.25"/>
<circle cx="72.2" cy="43" r="1.25"/>
<circle cx="72.2" cy="43" r="2.5"/>
<circle cx="100.2" cy="59" r="4"/>
<circle cx="100.2" cy="59" r="6"/>
<circle cx="108.2" cy="45.6" r="1.26"/>
<circle cx="132.2" cy="43" r="1.25"/>
<circle cx="132.2" cy="43" r="2.5"/>
<circle cx="144.2" cy="46.5" r="2.99"/>
<circle cx="144.2" cy="46.4" r="1.25"/>
<circle cx="305.7" cy="43" r="1.26"/>
<circle cx="329.7" cy="45.6" r="1.25"/>
<circle cx="337.7" cy="59" r="4"/>
<circle cx="337.7" cy="58.9" r="5"/>
<circle cx="337.7" cy="59" r="6"/>
<circle cx="365.7" cy="43" r="1.26"/>
<circle cx="44.7" cy="68.4" r="1.26"/>
<circle cx="44.7" cy="73.4" r=".99"/>
<circle cx="72.2" cy="79.6" r="1.26"/>
<circle cx="159.7" cy="68.4" r="1.26"/>
<circle cx="159.7" cy="73.4" r=".99"/>
<circle cx="278.2" cy="68.4" r="1.24"/>
<circle cx="279.7" cy="78.1" r="3.5"/>
<circle cx="279.7" cy="78.1" r="1.66"/>
<circle cx="279.7" cy="78.1" r="4"/>
<circle cx="365.7" cy="79.6" r="1.25"/>
<circle cx="391.7" cy="78.1" r="1.65"/>
<circle cx="391.7" cy="78.1" r="3.5"/>
<circle cx="391.7" cy="78.1" r="4"/>
<circle cx="393.2" cy="68.4" r="1.25"/>
<circle cx="44.7" cy="89.5" r=".99"/>
<circle cx="141.7" cy="98.5" r="3"/>
<circle cx="141.7" cy="98.5" r="1.24"/>
<circle cx="159.7" cy="89.5" r=".99"/>
<circle cx="41.9" cy="110.3" r="1.25"/>
<circle cx="72.2" cy="115.4" r="1.25"/>
<circle cx="72.2" cy="115.5" r="2.5"/>
<circle cx="132.2" cy="113.5" r="1.25"/>
<circle cx="162.6" cy="110.3" r="1.25"/>
<circle cx="275.3" cy="110.3" r="1.25"/>
<circle cx="279.7" cy="102.1" r="3.5"/>
<circle cx="279.7" cy="102.1" r="1.65"/>
<circle cx="279.7" cy="102.1" r="4"/>
<circle cx="305.7" cy="113.6" r="1.25"/>
<circle cx="365.7" cy="115.4" r="1.26"/>
<circle cx="391.7" cy="102.1" r="3.5"/>
<circle cx="391.7" cy="102.1" r="1.64"/>
<circle cx="391.7" cy="102.1" r="4"/>
<circle cx="396.1" cy="110.3" r="1.26"/>
<circle cx="60.2" cy="132.7" r="3"/>
<circle cx="60.2" cy="132.7" r="1.25"/>
<circle cx="100.2" cy="128.9" r="4"/>
<circle cx="102.2" cy="137.7" r="3"/>
<circle cx="102.2" cy="137.7" r="1.26"/>
<circle cx="119.3" cy="136.2" r="1.24"/>
<circle cx="119.3" cy="136.2" r="2.51"/>
<circle cx="318.6" cy="136.2" r="1.25"/>
<circle cx="337.7" cy="129" r="6"/>
<circle cx="337.7" cy="128.9" r="4"/>
<circle cx="337.7" cy="129" r="5"/>
<circle cx="82.2" cy="184.5" r="2"/>
<circle cx="118.2" cy="184.5" r="2"/>
</g>
<path d="M407.4 256.9l-5.9 .1M408.7 256.9h6M411.7 253.9v6" fill="none" stroke="#191924" stroke-width=".3" stroke-dasharray="6.3 1.3 1.3 1.3" stroke-dashoffset="3"/>
<path d="M235 292h180.9" fill="none" stroke="#c0c0c0" stroke-width=".3"/>
<path d="M319.7 0v5M415.9 222.7h4.1M100.4 292v5M207.2 292v5M314 292v5" fill="none" stroke="#00f" stroke-width=".3"/>
<path d="M406.4 255h.1" fill="none" stroke="#0ff" stroke-width=".3"/>
<g fill="#000">
<path d="M67.2 43l.5 3h-1zM66.7 112.5h1l-.5 3zM135.7 43l.5 3h-1.1zM135.1 133.2h1.1l-.5 3zM34.2 46.5l.5 3h-1zM33.7 129.7h1l-.5 3zM311 45.5l.5 3h-1zM310.5 110.6h1l-.5 3z"/>
<path d="M175.7 134.7h1l-.5 3zM176.2 46.5l.5 3h-1zM369 76.5h1l-.5 3zM369.5 45.5l.5 3h-1zM265.6 107.3h1l-.5 3zM266.1 68.4l.5 3h-1z"/>
<path d="M60.2 157.5l3-.4v.9zM138.7 157.1l3 .4-3 .5zM72.2 27.6l3-.5v1zM129.2 27.1l3 .5-3 .5zM143.6 47.6l-1.9 2.3 .9 .5zM145.9 42.5l-1 2.9 1.9-2.4zM210.9 27.4l3 .5-3 .5zM223.4 27.9l3-.5v1zM116.3 179.9l1.4 2.7-.4-3zM118.8 186.5l.3 3 1-.3zM326.7 35.3l3 .5-3 .5zM335.7 35.8l3-.5v1zM278.2 29.6l3-.5v1zM390.2 29.1l3 .5-3 .5zM273.7 106.3l1.3 2.8-.3-3zM275.6 111.5l.3 3 1-.2z"/>
<path d="M116.3 146.6l3 .5-3 .5zM72.2 147.1l3-.5v1zM141.2 19.9l3 .5-3 .4zM60.2 20.4l3-.5v.9zM248.4 27.4l3 .5-3 .5zM223.4 27.9l3-.5v1zM248.4 148l3 .4-3 .5zM203.9 148.4l3-.4v.9zM115.2 215l3 .5-3 .5zM82.2 215.5l3-.5v1zM362.7 148l3 .5-3 .5zM305.7 148.5l3-.5v1zM393.1 167.1l3 .6-3 .5zM275.3 167.7l3-.6v1.1z"/>
</g>
<g font-size="5.8">
<text x="394.8" y="18">6.3</text>
<text x="375.9" y="25.2">其余：</text>
</g>
<text font-size="5.6" x="67.7" y="10.6" transform="rotate(-180 67.7 10.6)">YCL.M000610</text>
<text font-size="4.9" x="225.7" y="269">未标注公差/Limit</text>
<g font-size="4.2">
<text x="342.2" y="227.9">上海萝博派对科技有限公司</text>
<text x="328.5" y="232.8">Shanghai RoboPartyTechnology Co., Ltd</text>
<text x="39.9" y="243.5">技术要求</text>
<text x="37.8" y="253.4">1.去除尖角、飞边、毛刺；</text>
<text x="37.8" y="258.3">2.未注棱边0.5×45°倒钝；螺纹孔孔口倒钝；</text>
<text x="37.8" y="263.2">3.未注线性尺寸公差均采用GB/T 1800.1-2020标准公差IT13级执行；</text>
<text x="37.8" y="268.2">4.未注形位尺寸公差按：GB/T1184-1996 K级执行；</text>
<text x="37.8" y="273.1">5.图中▽为CC关键特性，◇为SC重要特性；</text>
<text x="37.8" y="278">6.未标注尺寸以3D模型为准。</text>
</g>
<g font-size="4.1">
<text x="49.6" y="4.3">1</text>
<text x="155.1" y="4.6">2</text>
<text x="261.4" y="4.6">3</text>
<text x="366.6" y="4.6">4</text>
<text x="101.9" y="19.7">84</text>
<text x="101.9" y="27">60</text>
<text x="156.8" y="27.1">9 x M3 - 6H</text>
<text x="188.3" y="27.1">6</text>
<text x="215" y="27.3">9.5</text>
<text x="236.7" y="27.3">28</text>
<text x="335.1" y="29">115</text>
<text x="166.3" y="31.3">2.5</text>
<text x="180" y="31.3">7.5</text>
<text x="331.6" y="35.2">6</text>
<text x="416.9" y="36.3">A</text>
<text x="369" y="58.2" transform="rotate(-90 369 58.2)">34</text>
<text x="310.4" y="75.8" transform="rotate(-90 310.4 75.8)">68</text>
<text x="66.7" y="86" transform="rotate(-90 66.7 86)">72.5</text>
<text x="265.5" y="92.5" transform="rotate(-90 265.5 92.5)">41.9</text>
<text x="135.1" y="100.6" transform="rotate(-90 135.1 100.6)">93.25</text>
<text x="175.7" y="106.6" transform="rotate(-90 175.7 106.6)">91.25</text>
<text x="416.9" y="111.3">B</text>
<text x="33.6" y="124.7" transform="rotate(-90 33.6 124.7)">86.25</text>
<text x="91.3" y="146.5">47.1</text>
<text x="221.1" y="147.9">47.5</text>
<text x="332.6" y="147.9">60</text>
<text x="98.1" y="157">81.5</text>
<text x="289.5" y="156.6">7 x M3 - 6H 完全贯穿</text>
<text x="300.8" y="160.8">2.5 完全贯穿</text>
<text x="328.5" y="167.1">120.79</text>
<text x="416.9" y="185.3">C</text>
<text x="94.2" y="214.9">36</text>
<text x="128.7" y="214.6">2-</text>
<text x="136.6" y="214.6">4</text>
<text x="149.4" y="214.6">贯穿◇</text>
<text x="3.3" y="220.9">借(通)用件登记</text>
<text x="7.1" y="226">描</text>
<text x="13.9" y="226">图</text>
<text x="7" y="238.9">描</text>
<text x="13.8" y="238.9">校</text>
<text x="215.3" y="240.8">表面处理</text>
<text x="251.9" y="240.8">热处理（含化学）</text>
<text x="297.3" y="240.8">零件名称</text>
<text x="337.9" y="240.8">图纸代号</text>
<text x="375.1" y="240.8">材料材质</text>
<text x="404.4" y="240.8">数量</text>
<text x="212.5" y="249">本色阳极氧化</text>
<text x="5.6" y="252">旧底图总号</text>
<text x="292.5" y="253.7">集电板主体支架</text>
<text x="334.9" y="253.7">YCL.M000610</text>
<text x="375.1" y="254.9">材料标准</text>
<text x="205.7" y="259.3">备注</text>
<text x="369.8" y="261.3">AL6061-T6</text>
<text x="7" y="265">底图总号</text>
<text x="303.3" y="269">人 员</text>
<text x="340.8" y="269">日 期</text>
<text x="370.6" y="268.7">版本号</text>
<text x="389.6" y="268.7">重量g</text>
<text x="404.8" y="268.7">比 例</text>
<text x="416.7" y="264.6">D</text>
<text x="289.3" y="275.5">设 计</text>
<text x="7" y="278">签</text>
<text x="13.8" y="278">字</text>
<text x="305.4" y="276">吕哲诚</text>
<text x="327.2" y="276">设 计</text>
<text x="343.1" y="276">2026/8/6</text>
<text x="386.9" y="276">118.33</text>
<text x="406.3" y="276">1:1</text>
<text x="289.3" y="283">审 核</text>
<text x="327.2" y="282.9">审 核</text>
<text x="367.8" y="282.9">图纸大小</text>
<text x="397.9" y="283">A3</text>
<text x="7" y="291">日</text>
<text x="13.8" y="291">期</text>
<text x="289.3" y="290.1">批 准</text>
<text x="327.2" y="290">批 准</text>
<text x="373" y="289.8">共 1 张</text>
<text x="395.4" y="289.8">第 1 张</text>
<text x="49.6" y="295.6">1</text>
<text x="154.9" y="296">2</text>
<text x="264.7" y="296">3</text>
<text x="366.6" y="296">4</text>
</g>
<g font-size="2.8">
<text x="231.3" y="273.6">线性 \ Liner Measure</text>
<text x="205.6" y="280.8">±0.05</text>
<text x="207" y="277.2">&gt;0.5</text>
<text x="216" y="280.8">±0.05</text>
<text x="217.9" y="277.2">＞3</text>
<text x="227" y="280.8">±0.1</text>
<text x="228.5" y="277.2">＞6</text>
<text x="236.3" y="280.8">±0.15</text>
<text x="237.5" y="277.2">＞30</text>
<text x="247.4" y="277.2">＞120</text>
<text x="247.4" y="280.8">±0.2</text>
<text x="257.1" y="277.2">＞400</text>
<text x="257.1" y="280.8">±0.3</text>
<text x="266.6" y="277.2">＞1000</text>
<text x="267.3" y="280.8">±0.5</text>
<text x="278" y="277.2">＞2000</text>
<text x="279.9" y="280.8">±1</text>
<text x="207" y="287.8">&gt;0.5</text>
<text x="216.6" y="284.3">倒角 \ Chamfer</text>
<text x="217.9" y="287.8">＞3</text>
<text x="228.5" y="287.8">＞6</text>
<text x="237.5" y="287.8">＞30</text>
<text x="248.4" y="287.8">&lt;10</text>
<text x="257.3" y="284.3">角度 / Angle</text>
<text x="257.8" y="287.8">＞10</text>
<text x="268" y="287.8">＞50</text>
<text x="278.5" y="287.8">＞120</text>
<text x="207.1" y="291.3">±0.2</text>
<text x="217.3" y="291.3">±0.5</text>
<text x="228.5" y="291.3">±1</text>
<text x="238.7" y="291.3">±2</text>
<text x="248.6" y="291.1">±1°</text>
<text x="257.8" y="291.1">±30’</text>
<text x="268.1" y="291.1">±10’</text>
<text x="278.6" y="291.2">±20’</text>
</g>
<g font-size="2.4">
<text x="100.3" y="214.9">±0.10</text>
<text x="140.7" y="214.6">±0.05</text>
</g>
</svg>
